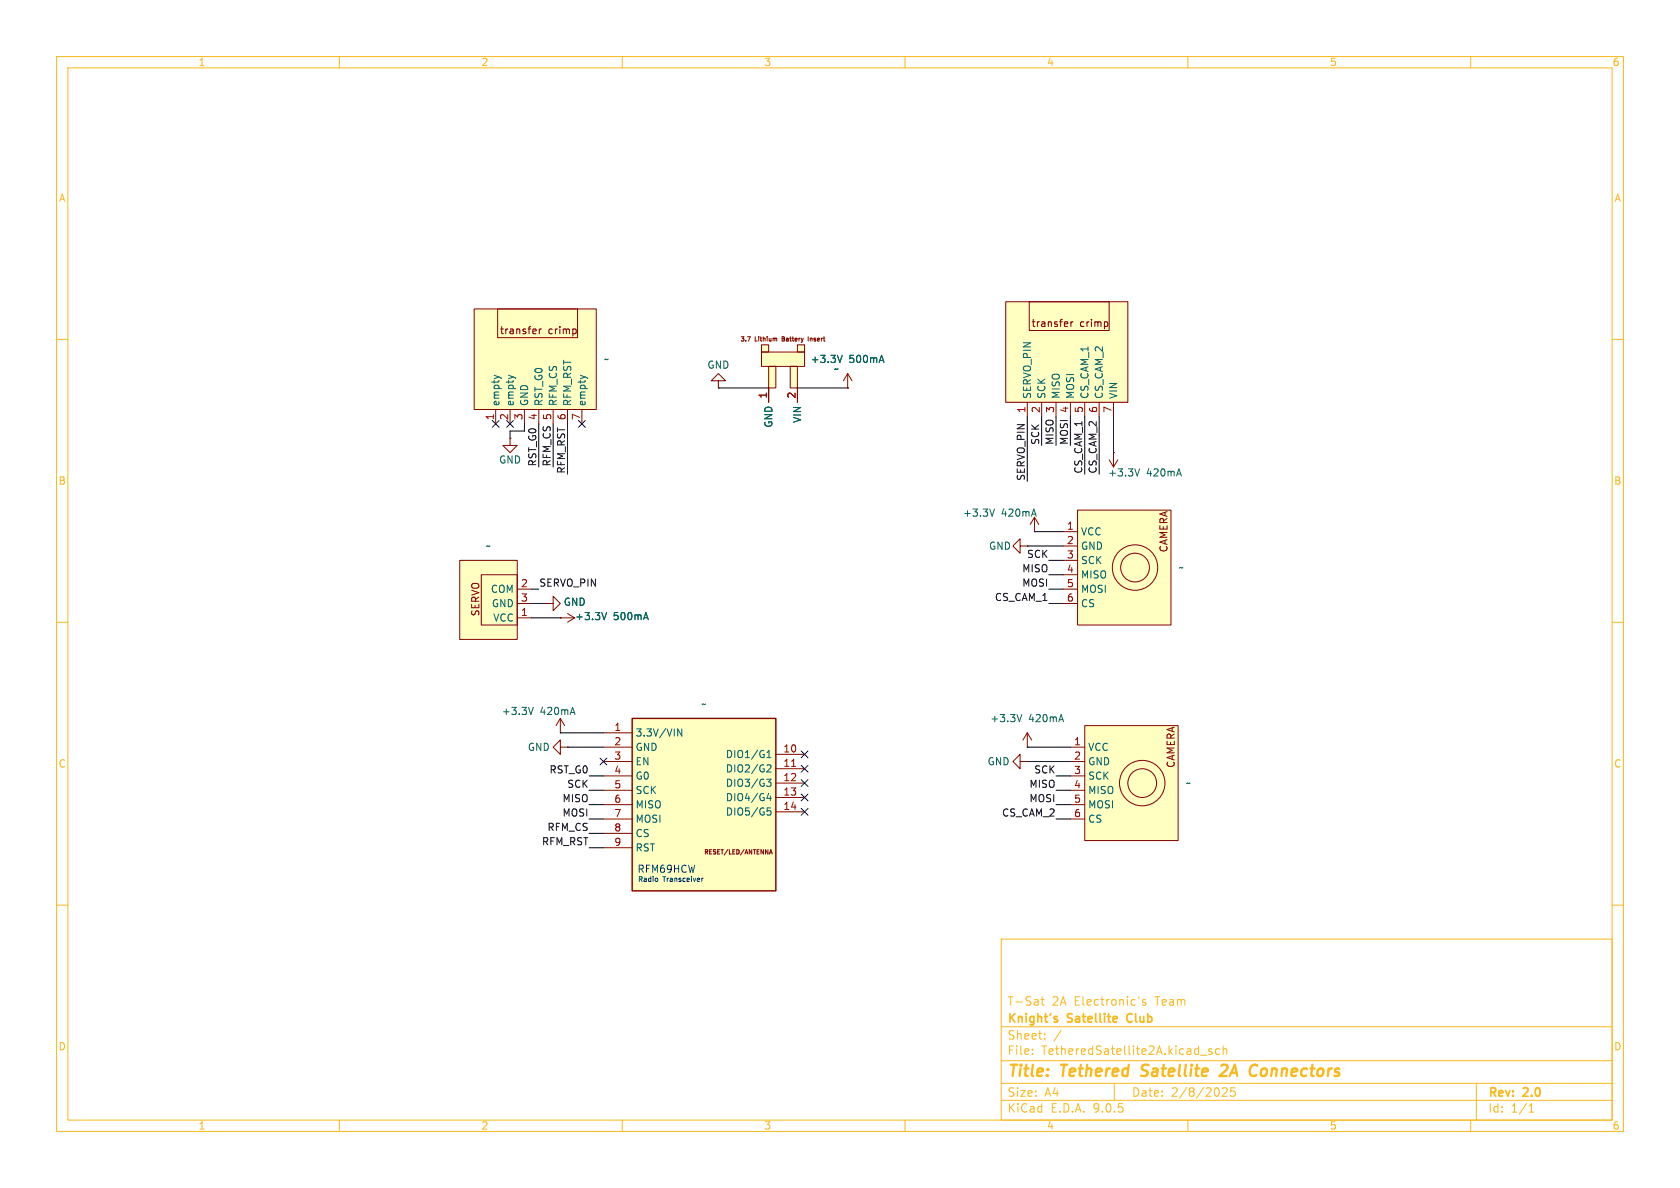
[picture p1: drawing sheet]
<svg xmlns="http://www.w3.org/2000/svg" width="297mm" height="210mm" viewBox="0 0 297 210" stroke-linecap="round" stroke-linejoin="round" font-family="sans-serif">
<g fill="none" stroke="#f9b91d" stroke-width=".18">
<path d="M10 10h277v190h-277zM12 12h273v186h-273zM60 10v2M110 10v2M160 10v2M210 10v2M260 10v2M10 60h2M285 60h2M10 110h2M285 110h2M10 160h2"/>
<path d="M177 166h108v32h-108zM184 176.7h.6M184.2 176.2v1.3l.4 .2M201.4 176.2l-.2 .3M202.5 176.8l-.3-.1-.2 .2v.2l.5 .2v.3h-.5M285 160h2M60 198v2M110 198v2M160 198v2M177 194.5h108M177 191.5h108M177 187.5h108"/>
<path d="M177 181.5h108M182.5 186.3v.1M182.5 185.5v.1M184.7 183.6v.1M184.7 182.8v.1M187.6 182.1l-1.3 2M197 191.5v3M210 198v2M212.2 186.5h1.2M214.2 185.5l-.3-.1-.2 .2v.2l.5 .2v.3h-.5M215.6 185.5l-.4-.1-.3 .3v.4l.1 .2h.6M216.1 192.4l.6-.1 .2 .1 .1 .3-1 1.1h1"/>
<path d="M216.2 185.5l.3-.1 .3 .1 .1 .9M216.2 184.9v1.5M218.3 192.3h-.7l-.1 .7 .2-.1h.5l.2 .3-.1 .5-.2 .1-.6-.1M260 198v2M261 191.5v6.5M270.3 196.6h.9M270.3 195.5l.4-.4v1.5"/>
</g>
<path d="M201.7 190.1l.3 .1M202 188.4l-.1 .2v.4M216.7 188.2h-.5l-.3 .2M216.9 189.1l-1.3 1.1h1.2M221.7 188.2l.6 .2M222.1 190l-.4 .2" fill="none" stroke="#f9b91d" stroke-width=".4"/>
<path d="M199.3 179.4l-.1 .4 .1 .7M186.9 180.3v.3" fill="none" stroke="#f9b91d" stroke-width=".3"/>
<path d="M149.9 68.6h.1M149.9 66l-.8 1.3M149.9 66l.7 1.3M149.9 66v2.6M99.1 129.5h.1M99.1 127l-.8 1.3M99.1 127l.7 1.3M99.1 127v2.5" fill="none" stroke="#840000" stroke-width=".18"/>
<path d="M148.9 62.8l-.4 1.3M94.3 125l-.4 1.3" fill="none" stroke="#006464" stroke-width=".18"/>
<g fill="#ffffc2">
<path d="M134.6 61h1.3v1.2h-1.3z"/>
<path d="M134.6 62.2h7.6v2.6h-7.6z"/>
<path d="M135.9 64.8h1.3v3.8h-1.3z"/>
<path d="M139.7 64.8h1.3v3.8h-1.3z"/>
<path d="M141 61h1.2v1.2h-1.2z"/>
</g>
<path d="M132.1 59.5h.5l-.3 .8M137.1 59.8l.2 .1v.4M142.9 59.5v.8M127 67.3h1.3l-1.3-1.3-1.3 1.3h1.3v1.3M127 68.6h.1M134.6 61h1.3v1.2h-1.3zM134.6 62.2h7.6v2.6h-7.6zM135.9 64.8h1.3v3.8h-1.3zM135.9 68.6v2.5M139.7 64.8h1.3v3.8h-1.3zM141 61h1.2v1.2h-1.2zM141 68.6v2.5" fill="none" stroke="#840000" stroke-width=".18"/>
<path d="M111.8 127h25.4v30.5h-25.4z" fill="#ffffc2"/>
<path d="M111.8 127h25.4v30.5h-25.4z" fill="none" stroke="#840000" stroke-width=".25"/>
<path d="M116.2 155.3v.5M124.1 155.2v.6M124.3 155.2l-.2 .2" fill="none" stroke="#00f" stroke-width=".18"/>
<g fill="none" stroke="#840000" stroke-width=".18">
<path d="M99.1 109.2h.1M99.1 109.2h2.5M100.3 108.5l1.3 .7M101.6 109.2l-1.3 .8M106.7 129.5h5.1M106.7 132.1h5.1M106.7 134.6h5.1M106.7 137.2h5.1M106.7 139.7h5.1M137.2 133.4h5M137.2 135.9h5M137.2 138.4h5"/>
<path d="M106.7 142.2h5.1M106.7 144.8h5.1M106.7 147.3h5.1M106.7 149.9h5.1M136 151l.3-.8 .2 .8M136.1 150.7h.4M137.2 141h5M137.2 143.5h5"/>
</g>
<path d="M107.2 108.3l-.4 1.2M119.8 128.8l.7 1.3v-1.3M135.5 137.7h.8l-.4 .5 .3 .1 .1 .5-.2 .2h-.4M135.6 133.9h.7M135.6 133l.3-.3v1.2M135.6 135.3l.5-.1 .2 .4-.8 .9h.8M135.6 143.4l.5-.1 .2 .2-.1 .5h-.6M135.6 142.8h.6M135.9 140.2l-.3 .9h.8M136.2 140.7v.8" fill="none" stroke="#006464" stroke-width=".18"/>
<path d="M139.9 135.5h.8" fill="none" stroke="#a90000" stroke-width=".18"/>
<path d="M191.8 128.3h16.5v20.3h-16.5z" fill="#ffffc2"/>
<g fill="none" stroke="#840000" stroke-width=".18">
<path d="M181.6 132.1h.1M181.6 129.5l-.8 1.3M181.6 129.5l.8 1.3M181.6 129.5v2.6M189.2 132.1h2.6M189.2 134.6h2.6M189.2 137.2h2.6M189.2 139.7h2.6M191.8 128.3h16.5v20.3h-16.5zM189.2 142.2h2.6M189.2 144.8h2.6"/>
<circle cx="201.9" cy="138.4" r="2.54"/>
<circle cx="201.9" cy="138.4" r="4"/>
</g>
<path d="M180.6 126.3l-.4 1.3" fill="none" stroke="#006464" stroke-width=".18"/>
<path d="M190.5 90.2h16.5v20.3h-16.5z" fill="#ffffc2"/>
<g fill="none" stroke="#840000" stroke-width=".18">
<path d="M182.9 94h.1M182.9 91.4l-.8 1.3M182.9 91.4l.7 1.3M182.9 91.4v2.6M188 94h2.5M188 96.5h2.5M188 99.1h2.5M190.5 90.2h16.5v20.3h-16.5zM96.5 106.7h1.3v-1.3l1.3 1.3-1.3 1.3v-1.3M96.5 106.7h.1M188 101.6h2.5M188 104.1h2.5"/>
<path d="M188 106.7h2.5M99.1 132.1v-1.3l-1.3 1.3 1.3 1.3v-1.3h1.2M100.3 132.1h.1"/>
<circle cx="200.7" cy="100.3" r="2.54"/>
<circle cx="200.7" cy="100.3" r="4"/>
</g>
<path d="M175.8 90l-.4 1.3" fill="none" stroke="#006464" stroke-width=".18"/>
<path d="M81.3 99.1h10.1v13.9h-10.1z" fill="#ffffc2"/>
<path d="M90.2 77.5v1.2h1.2l-1.2 1.3-1.3-1.3h1.3M90.2 77.5h.1M81.3 99.1h10.1v13.9h-10.1zM180.3 96.5v-1.2l-1.2 1.2 1.2 1.3v-1.3h1.3M181.6 96.5h.1M85.1 101.6h6.3v8.9h-6.3zM91.4 109.2h2.6M91.4 106.7h2.6M91.4 104.1h2.6M180.3 134.6v-1.2l-1.2 1.2 1.2 1.3v-1.3h1.3M181.6 134.6h.1" fill="none" stroke="#840000" stroke-width=".18"/>
<path d="M83.8 54.6h21.6v17.8h-21.6z" fill="#ffffc2"/>
<g fill="none" stroke="#840000" stroke-width=".18">
<path d="M83.8 54.6h21.6v17.8h-21.6zM88 54.6h14.1v5.1h-14.1zM95.3 58.2v.8M95.7 58.2l-.4 .2M101.8 58.2l.1 .2-.1 .5M87.6 72.4v2.5M90.2 72.4v2.5M92.7 72.4v2.5M95.2 72.4v2.5M97.8 72.4v2.5M100.3 72.4v2.5M102.9 72.4v2.5"/>
<path d="M196.1 81.3l.7 1.3M196.8 80h.1M196.8 80v2.6M197.6 81.3l-.8 1.3"/>
</g>
<path d="M87.4 66.3l.8 .3M89.9 66.3l.8 .3M102.6 66.3l.8 .3M201.5 82.9l-.5 1.2" fill="none" stroke="#006464" stroke-width=".18"/>
<path d="M177.8 53.3h21.6v17.8h-21.6z" fill="#ffffc2"/>
<g fill="none" stroke="#840000" stroke-width=".18">
<path d="M177.8 53.3h21.6v17.8h-21.6zM182 53.3h14.1v5.1h-14.1zM189.3 56.9v.8M189.7 56.9l-.4 .2M195.7 56.9l.2 .2-.2 .6M135.9 68.6v2.5M141 68.6v2.5M149.9 68.6h.1M181.6 71.1v2.6M184.1 71.1v2.6M186.7 71.1v2.6M189.2 71.1v2.6"/>
<path d="M191.8 71.1v2.6M194.3 71.1v2.6M196.8 71.1v2.6M96.5 106.7h.1M99.1 109.2h.1"/>
</g>
<g fill="none" stroke="#000" stroke-width=".18">
<path d="M92.7 74.9v1.3h-2.5v1.3M95.2 74.9v7.7M97.8 74.9v7.7M100.3 74.9v8.9M127 68.6h8.9M141 68.6h8.9M181.6 73.7v11.4M184.1 73.7v5M186.7 73.7v5M189.2 73.7v5M191.8 73.7v10.1M194.3 73.7v10.1"/>
<path d="M196.8 73.7v6.3M181.6 96.5h6.4M182.9 94h5.1M185.4 99.1h2.6M94 109.2h5.1M94 106.7h2.5M94 104.1h1.2M185.4 106.7h2.6M185.4 104.1h2.6M185.4 101.6h2.6M99.1 129.5h7.6M100.3 132.1h6.4"/>
<path d="M104.1 137.2h2.6M104.1 139.7h2.6M181.6 132.1h7.6M181.6 134.6h7.6M186.7 137.2h2.5M186.7 139.7h2.5M104.1 147.3h2.6M104.1 144.8h2.6M104.1 149.9h2.6M104.1 142.2h2.6M186.7 144.8h2.5M186.7 142.2h2.5"/>
</g>
<g fill="none" stroke="#000084" stroke-width=".18">
<path d="M87 74.3l1.2 1.2M88.2 74.3l-1.2 1.2M89.6 74.3l1.2 1.2M90.8 74.3l-1.2 1.2M102.3 74.3l1.2 1.2M103.5 74.3l-1.2 1.2M106.1 134l1.2 1.2M107.3 134l-1.2 1.2M141.6 135.3l1.2 1.2M141.6 132.7l1.2 1.3M141.6 137.8l1.2 1.2M142.8 135.3l-1.2 1.2"/>
<path d="M142.8 132.7l-1.2 1.3M142.8 137.8l-1.2 1.2M141.6 140.4l1.2 1.2M141.6 142.9l1.2 1.2M142.8 140.4l-1.2 1.2M142.8 142.9l-1.2 1.2"/>
</g>
<path d="M148.9 62.8l-.4 1.3M107.2 108.3l-.4 1.2" fill="none" stroke="#006464" stroke-width=".18"/>
<g font-size="2.8" fill="#f9b91d">
<text x="178" y="190.9">Title:</text>
<text x="187.7" y="190.9">Tethered</text>
<text x="202.6" y="190.9">Satellite</text>
<text x="217.4" y="190.9">2A</text>
<text x="223.4" y="190.9">Connectors</text>
</g>
<g font-size="2.1" fill="#f9b91d">
<text x="178" y="178">T-Sat</text>
<text x="185.9" y="178">2A Electronic's</text>
<text x="204.4" y="178">Team</text>
<text x="178" y="184">Sheet:</text>
<text x="178" y="181.2">Knight's</text>
<text x="188.8" y="181.2">Satellite</text>
<text x="199.9" y="181.2">Club</text>
<text x="178" y="186.7">File:</text>
<text x="184.1" y="186.7">TetheredSatellite2A.kicad_sch</text>
<text x="178" y="196.9">KiCad</text>
<text x="178" y="194.1">Size:</text>
<text x="184.7" y="194.1">A4</text>
<text x="185.7" y="196.9">E.D.A.</text>
<text x="193.3" y="196.9">9.0.5</text>
<text x="200" y="194.1">Date:</text>
<text x="207" y="194.1">2/8/2025</text>
<text x="263" y="194.3">Rev:</text>
<text x="263" y="196.9">Id:</text>
<text x="267.1" y="196.9">1/1</text>
<text x="269.4" y="194.3">2.0</text>
</g>
<g font-size="1.8" fill="#f9b91d">
<text x="35" y="11.9">1</text>
<text x="85" y="11.9">2</text>
<text x="135" y="11.9">3</text>
<text x="185" y="11.9">4</text>
<text x="235" y="11.9">5</text>
<text x="285" y="11.9">6</text>
<text x="10.3" y="35.9">A</text>
<text x="285.3" y="35.9">A</text>
<text x="10.3" y="85.9">B</text>
<text x="285.3" y="85.9">B</text>
<text x="10.3" y="135.9">C</text>
<text x="285.3" y="135.9">C</text>
<text x="10.3" y="185.9">D</text>
<text x="285.3" y="185.9">D</text>
<text x="35" y="199.9">1</text>
<text x="85" y="199.9">2</text>
<text x="135" y="199.9">3</text>
<text x="185" y="199.9">4</text>
<text x="235" y="199.9">5</text>
<text x="285" y="199.9">6</text>
</g>
<g font-size="1.8" fill="#840000">
<text x="88.3" y="59.3">transfer</text>
<text x="96.9" y="59.3">crimp</text>
<text x="182.3" y="58">transfer</text>
<text x="190.9" y="58">crimp</text>
<text x="206.6" y="97.7" transform="rotate(-90 206.6 97.7)">CAMERA</text>
<text x="84.9" y="109" transform="rotate(-90 84.9 109)">SERVO</text>
<text x="207.9" y="135.8" transform="rotate(-90 207.9 135.8)">CAMERA</text>
</g>
<g font-size="1.8" fill="#006464">
<text x="106.7" y="64.4">~</text>
<text x="125" y="65.4">GND</text>
<text x="143.2" y="64.4">+3.3V</text>
<text x="150.1" y="64.4">500mA</text>
<text x="88.5" y="71.9" transform="rotate(-90 88.5 71.9)">empty</text>
<text x="91" y="71.9" transform="rotate(-90 91 71.9)">empty</text>
<text x="93.6" y="71.9" transform="rotate(-90 93.6 71.9)">GND</text>
<text x="96.1" y="71.9" transform="rotate(-90 96.1 71.9)">RST_G0</text>
<text x="98.7" y="71.9" transform="rotate(-90 98.7 71.9)">RFM_CS</text>
<text x="101.2" y="71.9" transform="rotate(-90 101.2 71.9)">RFM_RST</text>
<text x="103.7" y="71.9" transform="rotate(-90 103.7 71.9)">empty</text>
<text x="147.3" y="66.1">~</text>
<text x="182.5" y="70.6" transform="rotate(-90 182.5 70.6)">SERVO_PIN</text>
<text x="185" y="70.6" transform="rotate(-90 185 70.6)">SCK</text>
<text x="187.6" y="70.6" transform="rotate(-90 187.6 70.6)">MISO</text>
<text x="190.1" y="70.6" transform="rotate(-90 190.1 70.6)">MOSI</text>
<text x="192.6" y="70.6" transform="rotate(-90 192.6 70.6)">CS_CAM_1</text>
<text x="195.2" y="70.6" transform="rotate(-90 195.2 70.6)">CS_CAM_2</text>
<text x="197.7" y="70.6" transform="rotate(-90 197.7 70.6)">VIN</text>
<text x="136.8" y="75.7" transform="rotate(-90 136.8 75.7)">GND</text>
<text x="141.8" y="74.9" transform="rotate(-90 141.8 74.9)">VIN</text>
<text x="88.1" y="82.1">GND</text>
<text x="195.8" y="84.4">+3.3V</text>
<text x="202.7" y="84.4">420mA</text>
<text x="170.2" y="91.5">+3.3V</text>
<text x="177" y="91.5">420mA</text>
<text x="191" y="94.8">VCC</text>
<text x="85.8" y="97.4">~</text>
<text x="174.7" y="97.4">GND</text>
<text x="191" y="97.4">GND</text>
<text x="191" y="99.9">SCK</text>
<text x="208.3" y="101.2">~</text>
<text x="86.7" y="105">COM</text>
<text x="86.9" y="107.5">GND</text>
<text x="99.6" y="107.3">GND</text>
<text x="191" y="102.5">MISO</text>
<text x="191" y="105">MOSI</text>
<text x="191" y="107.5">CS</text>
<text x="87.1" y="110.1">VCC</text>
<text x="101.6" y="109.8">+3.3V</text>
<text x="108.4" y="109.8">500mA</text>
<text x="123.9" y="125.3">~</text>
<text x="88.6" y="126.6">+3.3V</text>
<text x="95.5" y="126.6">420mA</text>
<text x="112.3" y="130.4">3.3V/VIN</text>
<text x="175" y="127.9">+3.3V</text>
<text x="181.8" y="127.9">420mA</text>
<text x="93.2" y="132.9">GND</text>
<text x="112.3" y="132.9">GND</text>
<text x="112.3" y="135.5">EN</text>
<text x="128.2" y="134.2">DIO1/G1</text>
<text x="128.2" y="136.8">DIO2/G2</text>
<text x="174.5" y="135.5">GND</text>
<text x="192.3" y="132.9">VCC</text>
<text x="192.3" y="135.5">GND</text>
<text x="112.3" y="138">G0</text>
<text x="112.3" y="140.6">SCK</text>
<text x="112.3" y="143.1">MISO</text>
<text x="128.2" y="139.3">DIO3/G3</text>
<text x="128.2" y="141.8">DIO4/G4</text>
<text x="192.3" y="138">SCK</text>
<text x="192.3" y="140.6">MISO</text>
<text x="192.3" y="143.1">MOSI</text>
<text x="209.6" y="139.3">~</text>
<text x="112.3" y="145.6">MOSI</text>
<text x="112.3" y="148.2">CS</text>
<text x="128.2" y="144.4">DIO5/G5</text>
<text x="192.3" y="145.6">CS</text>
<text x="112.3" y="150.7">RST</text>
</g>
<g font-size="1.8" fill="#a90000">
<text x="135.6" y="70.6" transform="rotate(-90 135.6 70.6)">1</text>
<text x="140.7" y="70.6" transform="rotate(-90 140.7 70.6)">2</text>
<text x="87.4" y="74.4" transform="rotate(-90 87.4 74.4)">1</text>
<text x="89.9" y="74.4" transform="rotate(-90 89.9 74.4)">2</text>
<text x="92.5" y="74.4" transform="rotate(-90 92.5 74.4)">3</text>
<text x="95" y="74.4" transform="rotate(-90 95 74.4)">4</text>
<text x="102.6" y="74.4" transform="rotate(-90 102.6 74.4)">7</text>
<text x="181.4" y="73.1" transform="rotate(-90 181.4 73.1)">1</text>
<text x="183.9" y="73.1" transform="rotate(-90 183.9 73.1)">2</text>
<text x="191.5" y="73.1" transform="rotate(-90 191.5 73.1)">5</text>
<text x="194.1" y="73.1" transform="rotate(-90 194.1 73.1)">6</text>
<text x="196.6" y="73.1" transform="rotate(-90 196.6 73.1)">7</text>
<text x="188.5" y="93.7">1</text>
<text x="188.5" y="96.3">2</text>
<text x="188.5" y="98.8">3</text>
<text x="188.5" y="101.3">4</text>
<text x="92" y="106.4">3</text>
<text x="92" y="103.9">2</text>
<text x="188.5" y="103.9">5</text>
<text x="188.5" y="106.4">6</text>
<text x="92" y="109">1</text>
<text x="108.5" y="129.3">1</text>
<text x="108.5" y="131.8">2</text>
<text x="189.8" y="131.8">1</text>
<text x="108.5" y="134.4">3</text>
<text x="108.5" y="136.9">4</text>
<text x="138.4" y="133.1">10</text>
<text x="138.4" y="135.6">11</text>
<text x="189.8" y="134.4">2</text>
<text x="189.8" y="136.9">3</text>
<text x="108.5" y="139.4">5</text>
<text x="108.5" y="142">6</text>
<text x="138.4" y="138.2">12</text>
<text x="138.4" y="140.7">13</text>
<text x="138.4" y="143.3">14</text>
<text x="189.8" y="139.4">4</text>
<text x="189.8" y="142">5</text>
<text x="108.5" y="144.5">7</text>
<text x="108.5" y="147.1">8</text>
<text x="108.5" y="149.6">9</text>
<text x="189.8" y="144.5">6</text>
</g>
<g font-size="1.8" fill="#0f0f0f">
<text x="94.9" y="82.6" transform="rotate(-90 94.9 82.6)">RST_G0</text>
<text x="97.4" y="82.6" transform="rotate(-90 97.4 82.6)">RFM_CS 5</text>
<text x="100" y="83.8" transform="rotate(-90 100 83.8)">RFM_RST 6</text>
<text x="183.8" y="78.7" transform="rotate(-90 183.8 78.7)">SCK</text>
<text x="186.3" y="78.7" transform="rotate(-90 186.3 78.7)">MISO 3</text>
<text x="188.9" y="78.7" transform="rotate(-90 188.9 78.7)">MOSI 4</text>
<text x="191.4" y="83.8" transform="rotate(-90 191.4 83.8)">CS_CAM_1</text>
<text x="194" y="83.8" transform="rotate(-90 194 83.8)">CS_CAM_2</text>
<text x="181.3" y="85.1" transform="rotate(-90 181.3 85.1)">SERVO_PIN</text>
<text x="180.6" y="101.3">MISO</text>
<text x="181.5" y="98.7">SCK</text>
<text x="95.2" y="103.8">SERVO_PIN</text>
<text x="175.8" y="106.3">CS_CAM_1</text>
<text x="180.6" y="103.8">MOSI</text>
<text x="97" y="136.8">RST_G0</text>
<text x="182.7" y="136.8">SCK</text>
<text x="99.3" y="141.9">MISO</text>
<text x="100.2" y="139.4">SCK</text>
<text x="181.9" y="139.4">MISO</text>
<text x="181.9" y="141.9">MOSI</text>
<text x="95.7" y="149.5">RFM_RST</text>
<text x="96.7" y="147">RFM_CS</text>
<text x="99.3" y="144.4">MOSI</text>
<text x="177.1" y="144.4">CS_CAM_2</text>
</g>
<text font-size="1.8" fill="#00f" x="112.6" y="154.5">RFM69HCW</text>
<g font-size="1.2" fill="#00f">
<text x="112.7" y="156.1">Radio</text>
<text x="117.2" y="156.1">Transceiver</text>
</g>
<g font-size="1.1" fill="#840000">
<text x="130.8" y="60.6">3.7</text>
<text x="133.5" y="60.6">Lithium</text>
<text x="138.5" y="60.6">Battery</text>
<text x="143.5" y="60.6">Insert</text>
<text x="124.4" y="151.2">RESET/LED/ANTENNA</text>
</g>
</svg>
